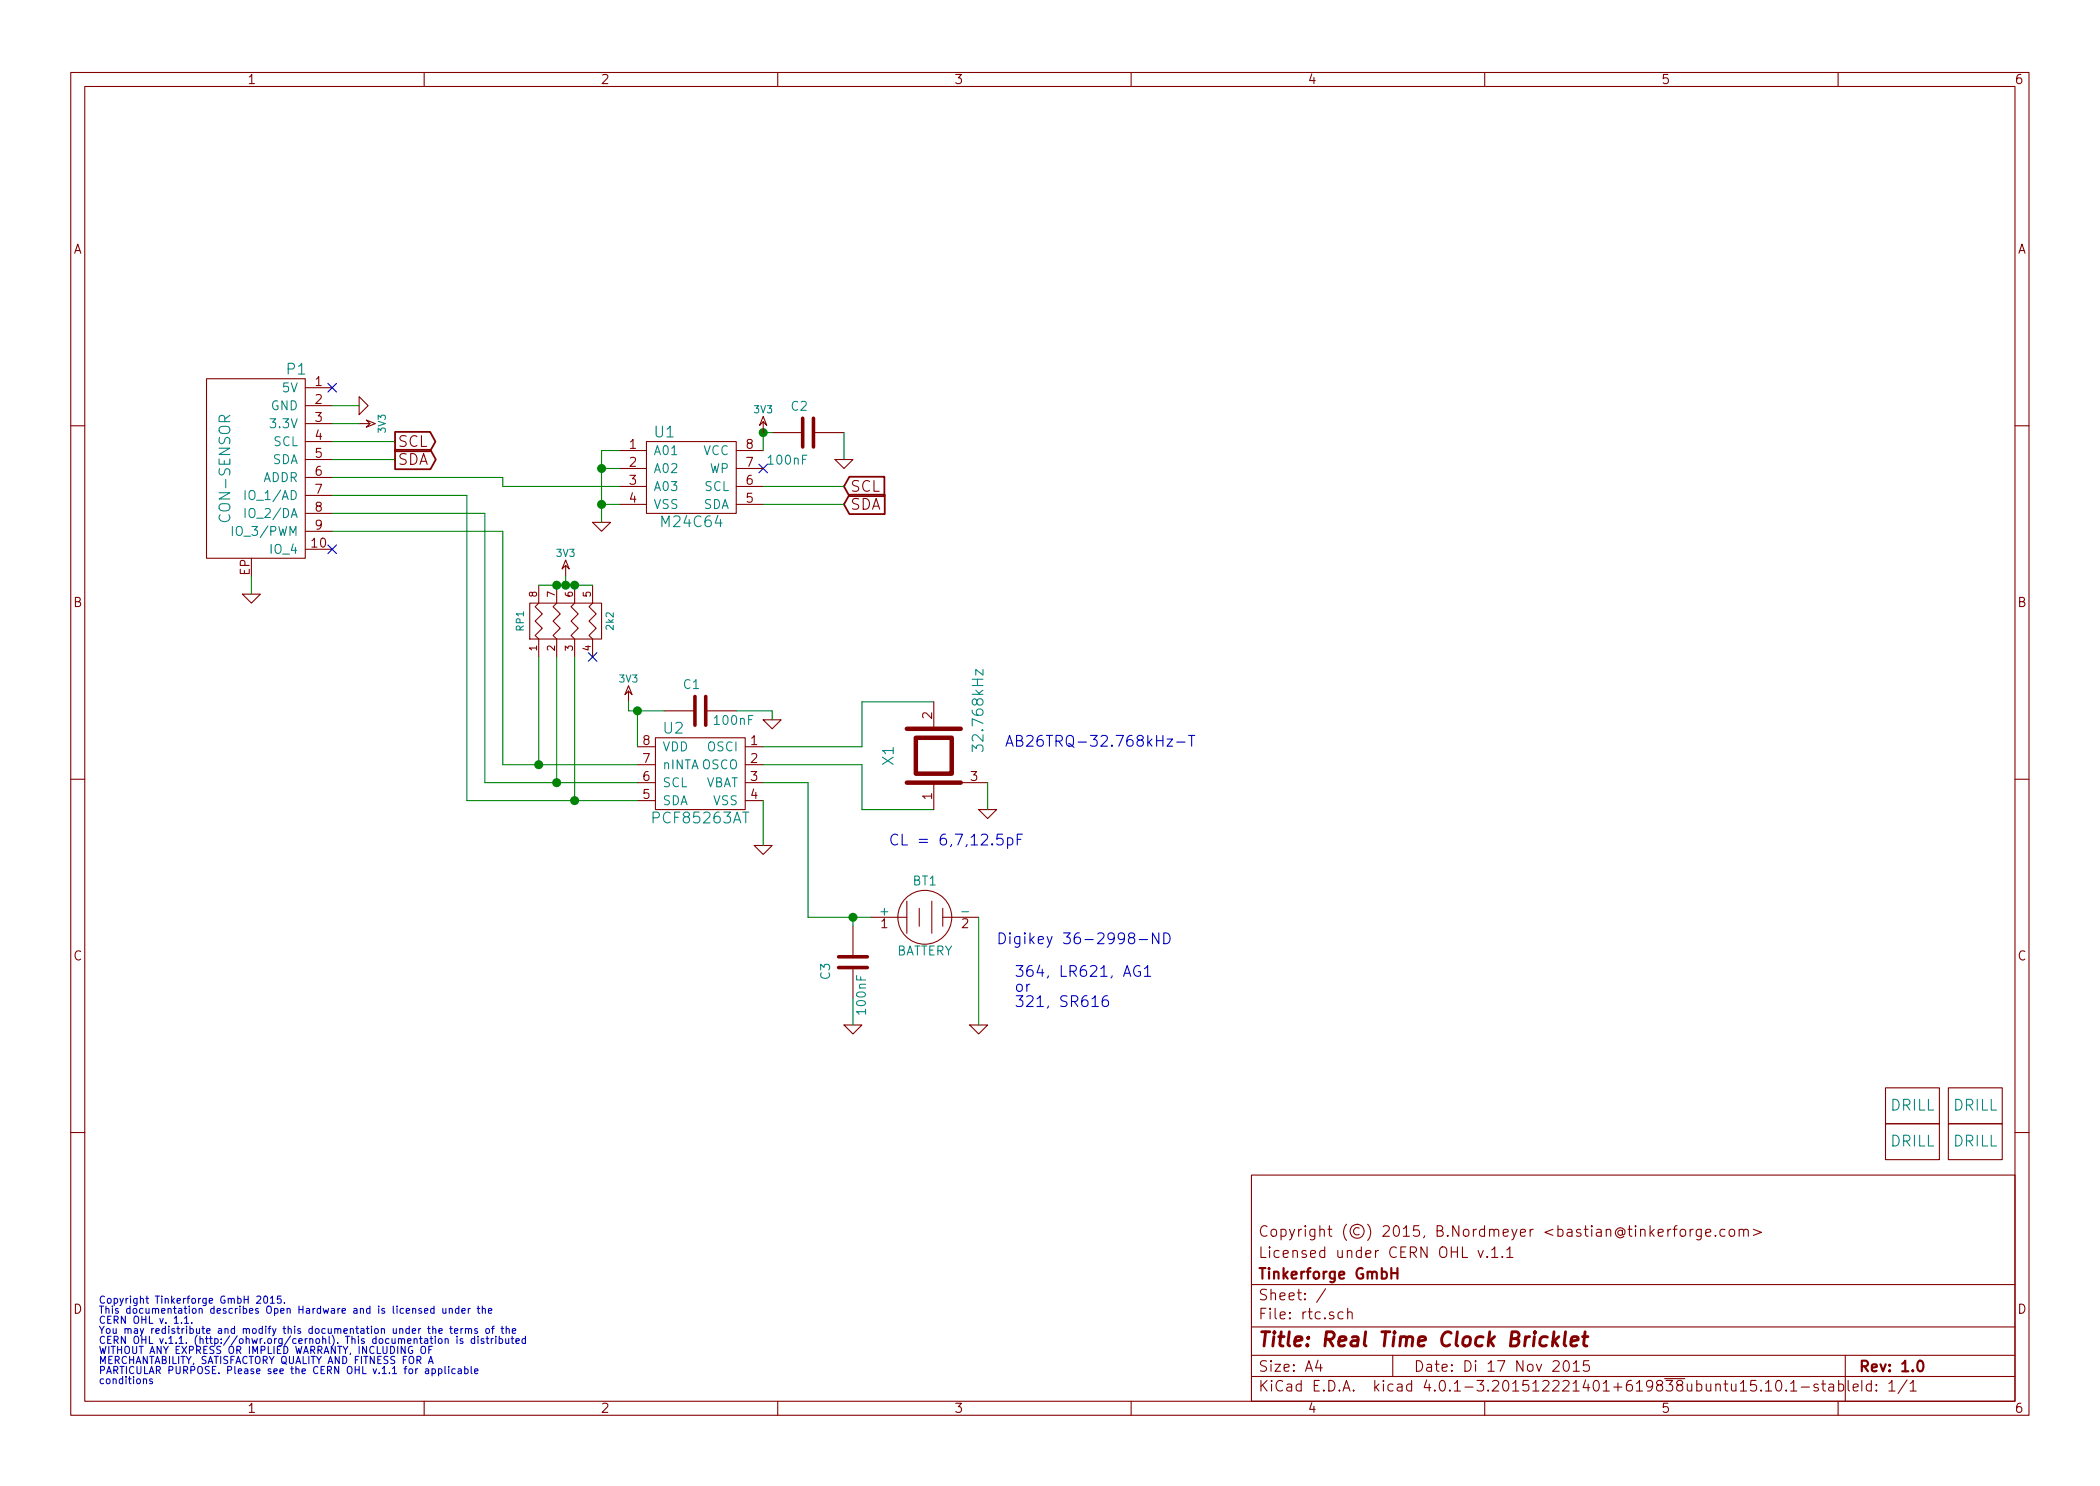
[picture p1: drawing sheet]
<svg xmlns="http://www.w3.org/2000/svg" width="297mm" height="210mm" viewBox="0 0 297 210" stroke-linecap="round" stroke-linejoin="round" font-family="sans-serif">
<g fill="none" stroke="#840000" stroke-width=".15">
<path d="M10 10.3h277v189.9h-277zM12 12.2h273v186.1h-273zM60 10.3v1.9M110 10.3v1.9M160 10.3v1.9M210 10.3v1.9M260 10.3v1.9M29.2 53.6h14v25.4h-14zM43.2 54.9h3.8M43.2 57.4h3.8M43.2 59.9h3.8M50.8 56.1l1.3 1.3-1.3 1.3z"/>
<path d="M50.8 59.9h1.5M51.8 59.4l1.3 .5-1.3 .5 .5-.5zM107.9 58.9l.6 1.3-.6-.5-.5 .5zM107.9 59.7v1.5M10 60.2h2M43.2 62.5h3.8M43.2 65h3.8M43.2 67.6h3.8M43.2 70.1h3.8M43.2 72.6h3.8M43.2 75.2h3.8M43.2 77.7h3.8"/>
<path d="M80 79.2l.5 1.3-.5-.5-.5 .5zM83.8 73.9h2.6l-1.3 1.3zM87.6 63.7h3.8M87.6 66.3h3.8M87.6 68.8h3.8M87.6 71.4h3.8M91.4 62.5h12.7v10.1h-12.7zM104.1 63.7h3.8M104.1 66.3h3.8M104.1 68.8h3.8M104.1 71.4h3.8M109.2 61.2h4.3"/>
<path d="M115.1 61.2h4.3M118.1 65h2.5l-1.2 1.3zM285 60.2h2M34.3 84.1h2.5l-1.2 1.2zM74.9 85.3h10.2v5.1h-10.2zM76.2 82.8v2.5l-.5 .5 1 1.1-1 1 1 1-1 1 .5 .5v2.6M78.7 82.8v2.5l-.5 .5 1 1.1-1 1 1 1-1 1 .5 .5v2.6M80 80v1.5M81.3 82.8v2.5l-.5 .5 1 1.1-1 1 1 1-1 1 .5 .5v2.6M83.8 82.8v2.5l-.5 .5 1 1.1-1 1 1 1-1 1 .5 .5v2.6M88.9 97l.5 1.3-.5-.5-.5 .5zM88.9 97.8v1.5"/>
<path d="M132.1 99.3v3.8M10 110.3h2M90.2 105.7h2.5M90.2 108.2h2.5M90.2 110.7h2.5M90.2 113.3h2.5M92.7 104.4h12.7v10.1h-12.7zM94 100.6h4.3M99.8 100.6h4.3M105.4 105.7h2.5M105.4 108.2h2.5M105.4 110.7h2.5"/>
<path d="M105.4 113.3h2.5M106.7 119.6h2.5l-1.3 1.3zM107.9 101.8h2.6l-1.3 1.3zM132.1 110.7v3.8M135.9 110.7h3.8M138.4 114.5h2.6l-1.3 1.3zM285 110.3h2M120.6 131.1v4.3M120.6 136.9v4.3M123.2 129.8h5.1M128.3 127.5v4.5M130 128.5v2.6"/>
<path d="M131.8 127.5v4.5M133.3 129.8h5.1M133.3 128.5v2.6M119.4 145h2.5l-1.3 1.3zM137.2 145h2.5l-1.3 1.3zM266.7 153.9h7.6v5.1h-7.6zM266.7 159h7.6v5.1h-7.6zM275.6 159h7.6v5.1h-7.6zM275.6 153.9h7.6v5.1h-7.6zM10 160.2h2M177 166.3h108v32h-108zM209.1 176.9l.3 1 .4-1"/>
<path d="M210.4 177.8v.1l-.1-.1h.1v.1M211 176.9l.4-.5v1.5M211 177.9h.9M212.5 177.8h.1l-.1 .1-.1-.1h.1v.1M213.1 176.9l.5-.5v1.5M213.1 177.9h.9M236.3 173.9l-.2 .1-.2 .2M236.7 173.9h.5M237.2 173.4l-.3 .1v.2v1.2M237.7 174.1a.41 .41 0 0 1 .7 .1v.4a.41 .41 0 0 1-.4 .3 .41 .41 0 0 1-.4-.3zM239.1 173.9v1M239.5 173.9l-.3 .1-.1 .2"/>
<path d="M240.6 173.9v1.3a.39 .39 0 0 1-.6 .2M240.6 174l-.4-.1-.3 .3 .1 .6 .2 .1 .4-.1M241.3 174.4l.7-.1-.1-.3-.4-.1-.2 .2 .1 .7 .1 .1 .4-.1M242.6 174.8h.1l-.1 .1v-.1v.1M244 174l-.4-.1-.3 .3 .1 .6 .2 .1 .4-.1M244.7 174.1a.41 .41 0 0 1 .7 .1v.4a.41 .41 0 0 1-.4 .3 .41 .41 0 0 1-.4-.3zM246 174.1a.38 .38 0 0 1 .6 0v.8M246 173.9v1M246.6 174.1a.36 .36 0 0 1 .4-.2 .36 .36 0 0 1 .3 .2v.8M248 173.9l1.1 .5-1.1 .4M285 160.2h2M60 198.3v1.9"/>
<path d="M110 198.3v1.9M160 198.3v1.9M177 194.8h108M177 191.8h108M177 187.8h108M177 181.8h108M186.4 192.5l-.3 1h.9M186.8 193v1M187.5 182.3l-1.3 2M190 185.7l-.5-.1-.2 .3v.6l.2 .1 .5-.1M190.6 185.7a.38 .38 0 0 1 .7 .1v.8M190.6 185.1v1.5"/>
<path d="M197 191.8v3M210 198.3v1.9M221.3 192.7a.35 .35 0 0 1 .3-.2 .35 .35 0 0 1 .3 .3 .77 .77 0 0 1-.4 1.2 .9 .9 0 0 1-.2-1.3zM222.5 193l.5-.5v1.5M222.5 194h.9M224.7 192.5h-.7v.7a.62 .62 0 0 1 .7 0l.1 .2-.1 .5-.2 .1h-.3l-.2-.1M246.2 195.8l.4-.5v1.5M246.2 196.8h.8M248.4 195.3h-.7l-.1 .7a.62 .62 0 0 1 .7 0l.2 .2-.1 .5-.2 .1h-.4l-.2-.1M249.1 196.7h.1l-.1 .1-.1-.1h.1v.1M249.7 195.8l.5-.5v1.5M249.7 196.8h.9"/>
<path d="M251.3 195.5a.35 .35 0 0 1 .4-.2 .35 .35 0 0 1 .2 .3 .77 .77 0 0 1-.4 1.2 .9 .9 0 0 1-.2-1.3zM252.7 196.7v.1l-.1-.1h.1v.1M253.3 195.8l.4-.5v1.5M253.3 196.8h.9M254.8 196.3h1.1M257.1 195.9a.37 .37 0 0 0-.5 .1v.1a.54 .54 0 0 0 .5 .3l.1 .1-.1 .2-.1 .1-.4-.1M257.7 195.8h.5M257.9 195.3v1.3l.2 .2h.1M258.7 195.9l.2-.1 .4 .1 .1 .9M259.4 196.2l-.5 .1-.3 .2 .1 .2 .2 .1 .5-.1M260 198.3v1.9M260.1 195.9a.48 .48 0 0 1 .6 .1l.1 .1-.1 .6a.48 .48 0 0 1-.6 0"/>
<path d="M260.1 195.3v1.5M261 191.8v6.5M261.4 195.3v1.3l.2 .2M262.1 196.3l.7-.1v-.3l-.4-.1-.3 .2 .1 .7 .2 .1 .4-.1M269.7 195.2l-1.2 2M270.2 195.8l.4-.5v1.5M270.2 196.8h.8"/>
<circle cx="130.8" cy="129.8" r="3.8"/>
</g>
<path d="M197.7 179.4v1.5M196.8 180.1h.9M271.3 192.7a.35 .35 0 0 1 .4-.2 .35 .35 0 0 1 .3 .3 .77 .77 0 0 1-.4 1.2 .9 .9 0 0 1-.3-1.3z" fill="none" stroke="#840000" stroke-width=".3"/>
<path d="M219.8 188.4l-.2 2M219.8 189.7l.5 .7M220.5 189.1l-.9 .8M221.4 188.4l-.2 1.8 .3 .2M222.2 189.8l1-.2v-.4l-.6-.1-.3 .3-.1 .8v.1l.2 .1 .6-.1M223.9 189.1h.7M224.2 188.4l-.2 1.8 .1 .1 .4 .1" fill="none" stroke="#840000" stroke-width=".41"/>
<g fill="none" stroke="#0000c2" stroke-width=".15">
<path d="M141.8 118h-.7l-.1 .8 .2-.2 .5 .1 .2 .2v.4l-.3 .3h-.4l-.2-.2M142.5 118.6a.48 .48 0 0 1 .7 .1l.1 .6a.48 .48 0 0 1-.8 .2M142.5 118.5v1.6M143.9 118.8h.5M144.6 118h-.7v1.6M165.1 104.6h.8l-.8 1h.8M166.4 105h1.2M168.1 104.1h.9M168.6 104.1v1.5M161.1 132.9h1.2M161.2 136.7a.75 .75 0 0 0-.9 .5 .75 .75 0 0 0 .6 .9l.4-.1v-.5h-.3M161.9 137.1l.4-.5v1.5"/>
<path d="M161.9 138.1h.9M163.9 132v1.5l-.9-1.5v1.5M164.6 132a.77 .77 0 0 1 .9 .8 .77 .77 0 0 1-.9 .7zM156.6 140.9a.62 .62 0 0 0-.7 .6v.6a.48 .48 0 0 0 .4 .3 .48 .48 0 0 0 .5-.3v-.3a.48 .48 0 0 0-.5-.3 .48 .48 0 0 0-.4 .3M21.5 195.1h-.2l-.1 .1 .1 .2 .2 .1v.2h-.3M26.1 186.5l.3-.3v1M27.1 187.1v.1M36.3 183.5l.4-.1 .2 .1v.2l-.6 .7h.6M37.4 183.5l.2-.1a.59 .59 0 0 1-.1 1l-.1-.1-.1-.3zM38.3 183.7l.2-.3v1M39.8 183.4h-.5l-.1 .5 .1-.1h.4l.1 .5-.2 .1-.4-.1M40.2 184.3v.1"/>
<path d="M59.7 190.5h.4a.67 .67 0 0 1-.1 1h-.3a.78 .78 0 0 1 0-1zM60 185.5l.5-.1v-.2l-.3-.1-.2 .2 .1 .5h.4M60.6 192.9l.3-1 .4 1M60.7 191h.3M60.7 192.7h.5M61.1 193.7h.3l.2 .2-.1 .4h-.4M61.1 193.7v1M61.1 190.5h-.4v1M61.2 188.1l.1-.1h.3v.7M61.2 187.6v1.1M61.4 185.2l-.3-.1-.2 .2 .1 .5h.4M61.4 184.8v1"/>
<path d="M62 193.7h.3l.2 .2-.1 .4h-.4M62 193.7v1M62.1 188.3l.5-.1-.1-.2h-.3l-.1 .1v.5h.4M62.1 189.5l.2-.1 .2 .2v.3l-.2 .2-.2-.1-.1-.1zM62.6 185.1l.1 .7h.2l.2-.1M62.9 193.3v.9l.2 .2M63 189.5l.1-.1 .2 .1 .1 .6M63 189.4v.7M63.1 185.1v.7M63.5 193.3v.1M63.5 193.7v.7M63.6 185.2l.1-.1 .2 .1 .1 .6"/>
<path d="M63.6 185.1v.7M63.6 188h.4M63.8 187.6v.9l.2 .2M64.3 188.3l.5-.1-.1-.2h-.3l-.1 .1v.5h.4M64.4 193.7h-.3l-.2 .2 .1 .4h.4M64.6 189.1v.1M64.6 189.4v.7M64.8 193.7h.4l.1 .7M64.9 185.2l-.3-.1-.2 .2 .1 .5h.4M64.9 184.8v1M65.2 188v.7M65.3 193.9l-.4 .1-.1 .1 .1 .3 .4-.1"/>
<path d="M65.3 185.5l.5-.1v-.2l-.3-.1-.2 .2 .1 .5h.4M65.5 189.5l-.3-.1-.1 .2 .1 .2h.3v.2h-.4M65.5 188h-.2l-.1 .2M65.7 193.7h.3l.2 .2-.1 .4h-.4M65.7 193.3v1.1M65.8 188.1l.2-.1h.2l.1 .7M65.8 188v.7M66.2 185.1v.7M66.3 188.1l.1-.1h.2l.1 .7M66.5 185.1l-.2 .1-.1 .1M66.6 193.3v.9l.2 .2M67.1 189.5l-.3-.1-.2 .2 .1 .4h.4"/>
<path d="M67.1 194l.5-.1v-.2h-.3l-.2 .1 .1 .5h.4M67.1 189.1v1M67.5 185.1h.4M67.5 188h-.2l-.2 .1 .2 .2 .2 .1v.2h-.4M67.6 189.1v.1M67.6 189.4v.7M67.6 184.8v.9l.3 .1M68.2 185.2l.2-.1 .2 .1 .1 .6M68.2 184.8v1M68.4 189.5l-.2-.1-.2 .2 .2 .2h.2v.2h-.4M68.8 189.4h.3M68.8 188h.2l.2 .1v.4l-.1 .1h-.3l-.1-.1z"/>
<path d="M68.9 189.1v.8l.2 .2M69.1 185.5l.5-.1-.1-.2-.3-.1-.1 .2v.5h.4M69.5 189.4v.7M69.5 188h.4M69.8 189.4l-.2 .1-.1 .1M69.9 187.6l-.2 .2v.9M70.1 189.1v.1M70.1 189.4v.7M70.6 189.5l.3-.1 .2 .2-.1 .4h-.4M70.6 189.1v1M70.9 188h.3M71 187.6v.9l.2 .2"/>
<path d="M71.5 189.4l.1 .6 .2 .1 .2-.1M71.6 188.1l.1-.1h.3v.7M71.6 187.6v1.1M72 189.4v.7M72.3 189.4h.4M72.4 189.1v.8l.3 .2M72.5 188.3l.4-.1v-.2h-.3l-.1 .1v.5h.4M73 189.8l.5-.1-.1-.2-.3-.1-.1 .2v.4h.4M74.3 189.5l-.3-.1-.2 .2 .1 .4h.4M74.3 189.1v1"/>
</g>
<path d="M46.4 54.2l1.2 1.3M47.6 54.2l-1.2 1.3M46.4 77.1l1.2 1.2M47.6 77.1l-1.2 1.2M107.3 65.7l1.3 1.2M108.6 65.7l-1.3 1.2M83.2 92.3l1.2 1.3M84.4 92.3l-1.2 1.3" fill="none" stroke="#000084" stroke-width=".15"/>
<path d="M113.5 59.2v4M115.1 59.2v4M98.3 98.5v4.1M99.8 98.5v4.1M118.6 136.9h4.1M118.6 135.4h4.1" fill="none" stroke="#840000" stroke-width=".51"/>
<path d="M55.9 63.6h5l.7 1.4-.7 1.4h-5zM55.9 61.1h4.9l.8 1.4-.8 1.3h-4.9zM120.1 70h5v2.7h-5l-.7-1.3zM120.1 67.5h5v2.7h-5l-.7-1.4z" fill="none" stroke="#840000" stroke-width=".25"/>
<path d="M32.9 74.5v1.3M34.7 69.4v1.3M34.7 72v1.2M139 94.7v.8l-1-.8v.8" fill="none" stroke="#008484" stroke-width=".15"/>
<g fill="none" stroke="#008400" stroke-width=".15">
<path d="M47 59.9h3.8M47 57.4h3.8M47 67.6h24.1v1.2h16.5M47 65h8.9M47 62.5h8.9M47 75.2h24.1v33h19.1M47 72.6h21.6v38.1h21.6M47 70.1h19v43.2h24.2M85.1 66.3h2.5M85.1 71.4h2.5M87.6 63.7h-2.5v10.2M107.9 68.8h11.5"/>
<path d="M107.9 71.4h11.5M109.2 61.2h-1.3v2.5M119.4 61.2v3.8M35.6 81.5v2.6M76.2 93v15.2M76.2 82.8h7.6M78.7 93v17.7M80 81.5v1.3M81.3 93v20.3M88.9 99.3v1.3h5.1M132.1 99.3h-10.2v6.4h-14M90.2 100.6v5.1"/>
<path d="M104.1 100.6h5.1v1.2M107.9 113.3v6.3M107.9 108.2h14v6.3h10.2M107.9 110.7h6.4v19.1h8.9M139.7 110.7v3.8M120.6 129.8v1.3M138.4 129.8v15.2M120.6 141.2v3.8"/>
</g>
<g fill="#008400" stroke="#008400" stroke-width=".25">
<circle cx="85.1" cy="71.4" r=".51"/>
<circle cx="85.1" cy="66.3" r=".51"/>
<circle cx="108" cy="61.2" r=".51"/>
<circle cx="90.2" cy="100.6" r=".51"/>
<circle cx="76.2" cy="108.2" r=".51"/>
<circle cx="78.7" cy="110.7" r=".51"/>
<circle cx="81.3" cy="113.3" r=".51"/>
<circle cx="80" cy="82.8" r=".51"/>
<circle cx="78.7" cy="82.8" r=".51"/>
<circle cx="81.3" cy="82.8" r=".51"/>
<circle cx="120.7" cy="129.8" r=".51"/>
</g>
<path d="M128.3 110.7h7.6M128.3 103.1h7.6M129.5 104.4h5.1v5.1h-5.1z" fill="none" stroke="#840000" stroke-width=".63"/>
<text font-size="2.8" fill="#840000" x="178" y="190.5">Title: Real Time Clock Bricklet</text>
<g font-size="2.1" fill="#008484">
<text x="40.6" y="53">P1</text>
<text x="92.6" y="61.9">U1</text>
<text x="32.6" y="73.5" transform="rotate(-90 32.6 73.5)">CON-SENSOR</text>
<text x="93.8" y="74.6">M24C64</text>
<text x="93.9" y="103.8">U2</text>
<text x="139.1" y="105.7" transform="rotate(-90 139.1 105.7)">32.768kHz</text>
<text x="126.4" y="108.2" transform="rotate(-90 126.4 108.2)">X1</text>
<text x="92.6" y="116.5">PCF85263AT</text>
<text x="267.4" y="157.1">DRILL</text>
<text x="276.3" y="157.1">DRILL</text>
<text x="267.4" y="162.2">DRILL</text>
<text x="276.3" y="162.2">DRILL</text>
</g>
<g font-size="2.1" fill="#840000">
<text x="56.3" y="65.8">SDA</text>
<text x="56.3" y="63.2">SCL</text>
<text x="120.3" y="69.6">SCL</text>
<text x="120.3" y="72.1">SDA</text>
<text x="178" y="178">Licensed under CERN OHL v.1.1</text>
<text x="178" y="175">Copyright (©) 2015, B.Nordmeyer &lt;bastian@tinkerforge.com&gt;</text>
<text x="178" y="184">Sheet: /</text>
<text x="178" y="181">Tinkerforge GmbH</text>
<text x="178" y="186.7">File: rtc.sch</text>
<text x="178" y="196.9">KiCad E.D.A. kicad 4.0.1-3.201512221401+619838ubuntu15.10.1-stable</text>
<text x="178" y="194.1">Size: A4</text>
<text x="200" y="194.1">Date: Di 17 Nov 2015</text>
<text x="263" y="194.1">Rev: 1.0</text>
<text x="263" y="196.9">Id: 1/1</text>
</g>
<g font-size="2.1" fill="#0000c2">
<text x="141.6" y="105.7">AB26TRQ-32.768kHz-T</text>
<text x="125.7" y="119.6">CL = 6,7,12.5pF</text>
<text x="141" y="133.6">Digikey 36-2998-ND</text>
<text x="143.5" y="138.2">364, LR621, AG1</text>
<text x="143.5" y="140.4">or</text>
<text x="143.5" y="142.5">321, SR616</text>
</g>
<g font-size="1.8" fill="#840000">
<text x="35" y="11.9">1</text>
<text x="85" y="11.9">2</text>
<text x="135" y="11.9">3</text>
<text x="185" y="11.9">4</text>
<text x="235" y="11.9">5</text>
<text x="285" y="11.9">6</text>
<text x="10.4" y="35.9">A</text>
<text x="285.4" y="35.9">A</text>
<text x="44.6" y="54.6">1</text>
<text x="44.6" y="57.1">2</text>
<text x="44.6" y="59.7">3</text>
<text x="44.6" y="62.2">4</text>
<text x="44.6" y="64.8">5</text>
<text x="89.1" y="63.5">1</text>
<text x="105.6" y="63.5">8</text>
<text x="44.6" y="67.3">6</text>
<text x="44.6" y="69.8">7</text>
<text x="89.1" y="66">2</text>
<text x="89.1" y="68.6">3</text>
<text x="89.1" y="71.1">4</text>
<text x="105.6" y="71.1">5</text>
<text x="105.6" y="68.6">6</text>
<text x="105.6" y="66">7</text>
<text x="44.1" y="77.5">10</text>
<text x="44.6" y="72.4">8</text>
<text x="44.6" y="74.9">9</text>
<text x="35.3" y="81.4" transform="rotate(-90 35.3 81.4)">EP</text>
<text x="10.4" y="85.9">B</text>
<text x="285.4" y="85.9">B</text>
<text x="131.8" y="101.7" transform="rotate(-90 131.8 101.7)">2</text>
<text x="91" y="107.9">7</text>
<text x="91" y="105.4">8</text>
<text x="106.2" y="105.4">1</text>
<text x="106.2" y="107.9">2</text>
<text x="91" y="113">5</text>
<text x="91" y="110.5">6</text>
<text x="106.2" y="110.5">3</text>
<text x="106.2" y="113">4</text>
<text x="131.8" y="113.1" transform="rotate(-90 131.8 113.1)">1</text>
<text x="137.3" y="110.5">3</text>
<text x="124.6" y="131.3">1</text>
<text x="136" y="131.3">2</text>
<text x="10.4" y="135.9">C</text>
<text x="285.4" y="135.9">C</text>
<text x="10.4" y="185.9">D</text>
<text x="285.4" y="185.9">D</text>
<text x="35" y="199.9">1</text>
<text x="85" y="199.9">2</text>
<text x="135" y="199.9">3</text>
<text x="185" y="199.9">4</text>
<text x="235" y="199.9">5</text>
<text x="285" y="199.9">6</text>
</g>
<g font-size="1.8" fill="#008484">
<text x="38.2" y="58">GND</text>
<text x="40" y="55.5">5V</text>
<text x="111.9" y="58.1">C2</text>
<text x="38.4" y="65.7">SDA</text>
<text x="38.5" y="60.6">3.3V</text>
<text x="38.6" y="63.1">SCL</text>
<text x="92.5" y="64.4">A01</text>
<text x="99.4" y="64.4">VCC</text>
<text x="108.8" y="65.7">100nF</text>
<text x="35.3" y="70.7">IO_1/AD</text>
<text x="37.1" y="68.2">ADDR</text>
<text x="92.5" y="66.9">A02</text>
<text x="92.5" y="69.5">A03</text>
<text x="99.6" y="69.5">SCL</text>
<text x="100.3" y="66.9">WP</text>
<text x="33.5" y="75.8">IO_3/PWM</text>
<text x="35.3" y="73.3">IO_2/DA</text>
<text x="92.5" y="72">VSS</text>
<text x="99.4" y="72">SDA</text>
<text x="38.3" y="78.4">IO_4</text>
<text x="96.7" y="97.5">C1</text>
<text x="93.7" y="106.3">VDD</text>
<text x="100.1" y="106.3">OSCI</text>
<text x="101.2" y="102.6">100nF</text>
<text x="93.7" y="113.9">SDA</text>
<text x="93.7" y="111.4">SCL</text>
<text x="93.7" y="108.8">nINTA OSCO</text>
<text x="99.6" y="111.4">VBAT</text>
<text x="100.9" y="113.9">VSS</text>
<text x="129.1" y="125.3">BT1</text>
<text x="124.6" y="129.5">+</text>
<text x="136.2" y="129.5">-</text>
<text x="126.6" y="135.2">BATTERY</text>
<text x="117.4" y="138.6" transform="rotate(-90 117.4 138.6)">C3</text>
<text x="122.5" y="143.4" transform="rotate(-90 122.5 143.4)">100nF</text>
</g>
<g font-size="1.4" fill="#008484">
<text x="106.7" y="58.5">3V3</text>
<text x="54.6" y="61.2" transform="rotate(-90 54.6 61.2)">3V3</text>
<text x="78.8" y="78.8">3V3</text>
<text x="74.1" y="89.2" transform="rotate(-90 74.1 89.2)">RP1</text>
<text x="86.8" y="89" transform="rotate(-90 86.8 89)">2k2</text>
<text x="87.7" y="96.6">3V3</text>
</g>
<g font-size="1.4" fill="#840000">
<text x="75.9" y="84.4" transform="rotate(-90 75.9 84.4)">8</text>
<text x="78.5" y="84.4" transform="rotate(-90 78.5 84.4)">7</text>
<text x="81" y="84.4" transform="rotate(-90 81 84.4)">6</text>
<text x="83.6" y="84.4" transform="rotate(-90 83.6 84.4)">5</text>
<text x="75.9" y="92.1" transform="rotate(-90 75.9 92.1)">1</text>
<text x="78.5" y="92.1" transform="rotate(-90 78.5 92.1)">2</text>
<text x="81" y="92.1" transform="rotate(-90 81 92.1)">3</text>
<text x="83.6" y="92.1" transform="rotate(-90 83.6 92.1)">4</text>
</g>
<g font-size="1.4" fill="#0000c2">
<text x="14" y="184.4">Copyright Tinkerforge GmbH 2015.</text>
<text x="14" y="185.9">This documentation describes Open Hardware and is licensed under the</text>
<text x="14" y="187.3">CERN OHL v. 1.1.</text>
<text x="14" y="188.7">You may redistribute and modify this documentation under the terms of the</text>
<text x="14" y="190.1">CERN OHL v.1.1. (http://ohwr.org/cernohl). This documentation is distributed</text>
<text x="14" y="191.6">WITHOUT ANY EXPRESS OR IMPLIED WARRANTY, INCLUDING OF</text>
<text x="14" y="193">MERCHANTABILITY, SATISFACTORY QUALITY AND FITNESS FOR A</text>
<text x="14" y="194.4">PARTICULAR PURPOSE. Please see the CERN OHL v.1.1 for applicable</text>
<text x="14" y="195.8">conditions</text>
</g>
</svg>
